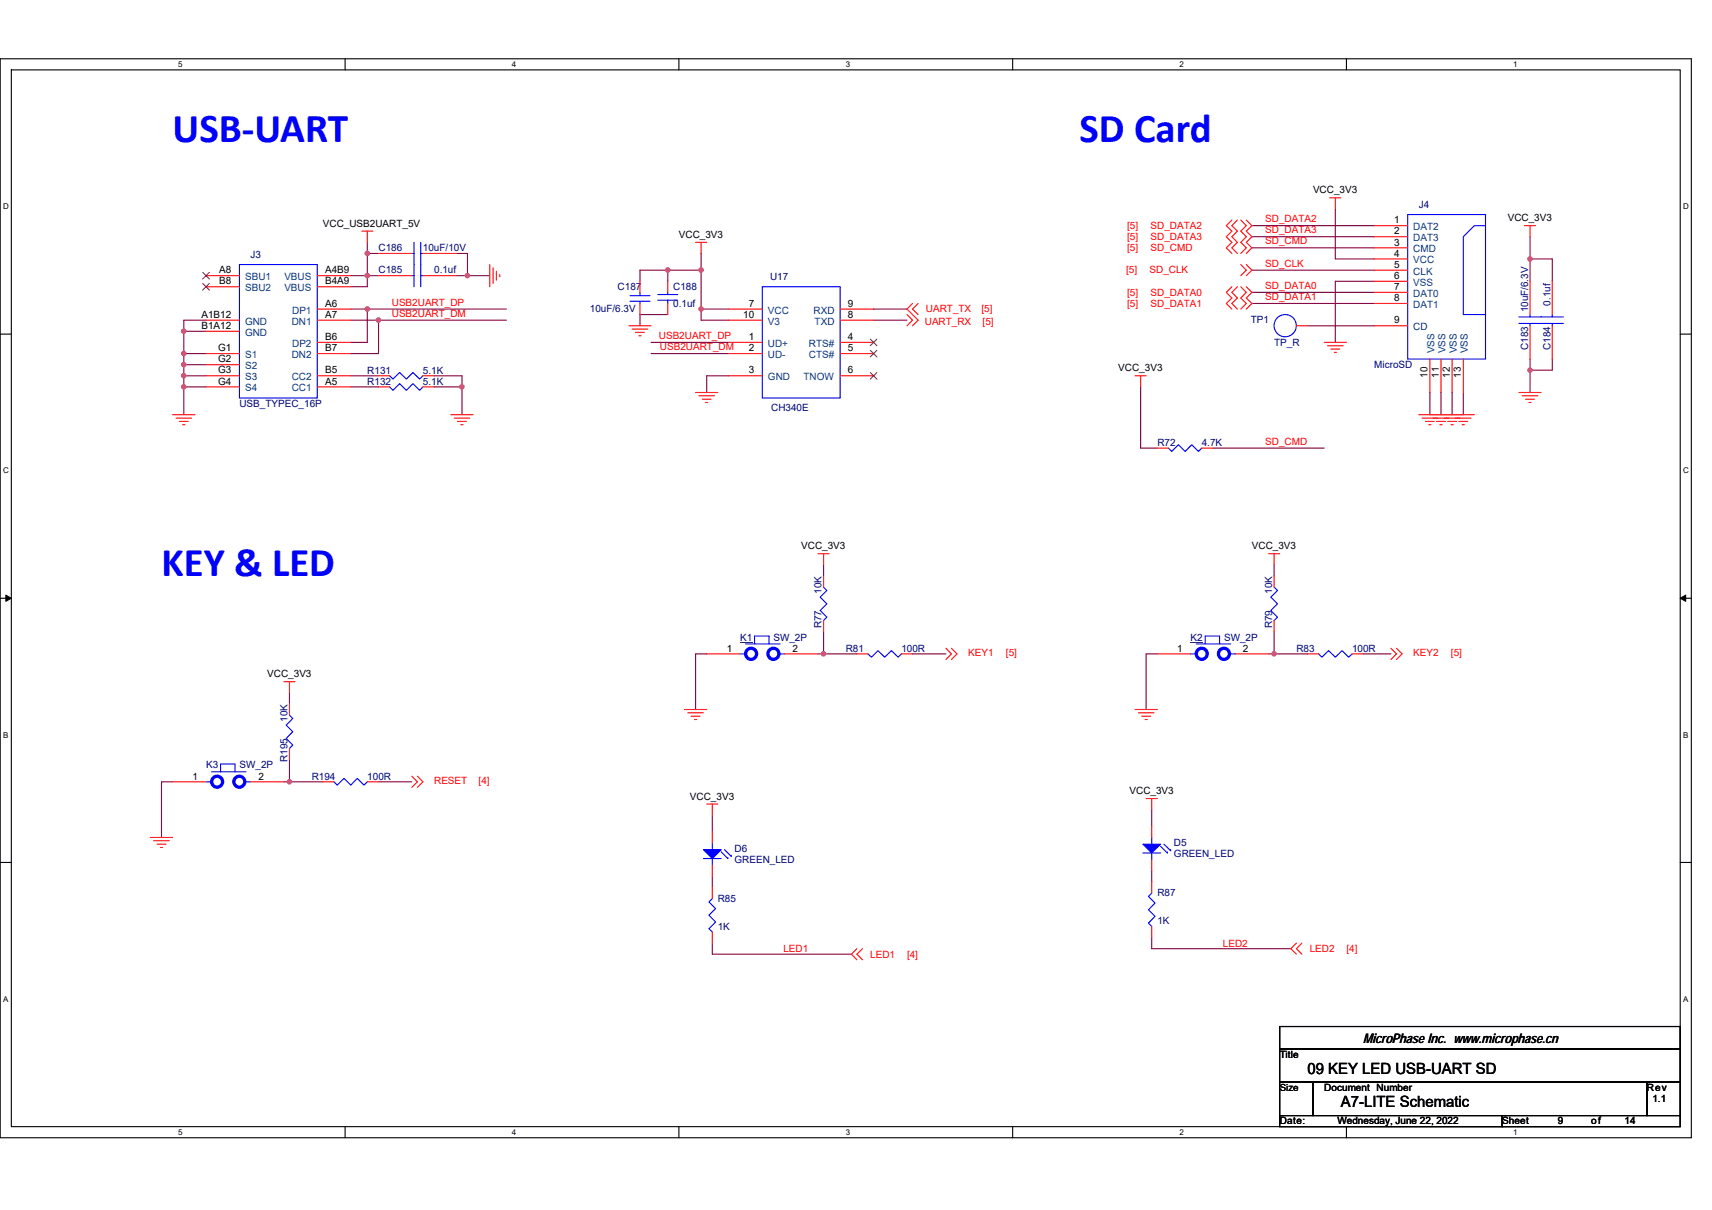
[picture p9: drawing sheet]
<svg xmlns="http://www.w3.org/2000/svg" width="297mm" height="210mm" viewBox="0 0 297 210" stroke-linecap="round" stroke-linejoin="round" font-family="sans-serif">
<path d="M0 10.2h293.5v187.2h-293.5zM2 12.1h289.5v183.4h-289.5z" fill="none" stroke="#000" stroke-width=".19"/>
<g fill="#fff">
<path d="M30.9 10.4h.8v1.6h-.8z"/>
<path d="M30.9 195.7h.8v1.6h-.8z"/>
</g>
<path d="M59.9 10.2v1.9M59.9 195.5v1.9" fill="none" stroke="#000" stroke-width=".19"/>
<g fill="#fff">
<path d="M88.8 10.4h.8v1.6h-.8z"/>
<path d="M88.8 195.7h.8v1.6h-.8z"/>
</g>
<path d="M117.8 10.2v1.9M117.8 195.5v1.9" fill="none" stroke="#000" stroke-width=".19"/>
<g fill="#fff">
<path d="M146.7 10.4h.8v1.6h-.8z"/>
<path d="M146.7 195.7h.8v1.6h-.8z"/>
</g>
<path d="M175.7 10.2v1.9M175.7 195.5v1.9" fill="none" stroke="#000" stroke-width=".19"/>
<g fill="#fff">
<path d="M204.7 10.4h.7v1.6h-.7z"/>
<path d="M204.7 195.7h.7v1.6h-.7z"/>
</g>
<path d="M233.6 10.2v1.9M233.6 195.5v1.9" fill="none" stroke="#000" stroke-width=".19"/>
<g fill="#fff">
<path d="M262.6 10.4h.7v1.6h-.7z"/>
<path d="M262.6 195.7h.7v1.6h-.7z"/>
<path d="M.5 35.1h1v1.5h-1z"/>
<path d="M292 35.1h1v1.5h-1z"/>
<path d="M.5 80.9h1v1.5h-1z"/>
<path d="M292 80.9h1v1.5h-1z"/>
</g>
<path d="M0 58h2M291.5 58h2" fill="none" stroke="#000" stroke-width=".19"/>
<g fill="#fff">
<path d="M.5 126.7h.9v1.6h-.9z"/>
<path d="M292 126.7h.9v1.6h-.9z"/>
</g>
<path d="M0 103.8h2M291.5 103.8h2" fill="none" stroke="#000" stroke-width=".19"/>
<path d="M1 103.3l1 .5-1 .6zM291.5 103.8l1-.5v1.1z" fill="#000" stroke="#000" stroke-width=".17"/>
<g fill="#fff">
<path d="M.5 172.6h.9v1.5h-.9z"/>
<path d="M292 172.6h.9v1.5h-.9z"/>
</g>
<path d="M0 149.7h2M291.5 149.7h2M222 178.1h69.5v3.9h-69.5zM222 182h69.5v5.8h-69.5zM222 187.8h5.8v5.8h-5.8zM222 193.6h38.6v1.9h-38.6zM227.8 187.8h57.9v5.8h-57.9zM260.6 193.6h30.9v1.9h-30.9zM285.7 187.8h5.8v5.8h-5.8z" fill="none" stroke="#000" stroke-width=".19"/>
<g fill="none" stroke="#800040" stroke-width=".19">
<path d="M217.2 39.2h21.2M231.7 36.3v8.6h6.7M31.9 57.5h3.8M31.9 57.5v3.9M35.7 55.6h-3.8v1.9M60.9 53.6h2.8M60.9 55.6h4.8M60.9 47.8h4.8M63.7 53.6h24.2M63.7 44v5.8h-2.8M63.7 53.6v5.8h-2.8M63.7 44h2"/>
<path d="M63.7 42.1v1.9M65.7 55.6v5.8h-4.8M65.7 55.6h22.2M79.2 44h1.9v3.8M79.2 47.8h1.9M81.1 47.8h3.9M113 59.4h13.5M115.9 46.9h-4.9v1.9M115.9 46.9v1.9M115.9 54.6h-4.9v1.9M115.9 46.9h5.7M121.6 53.6h4.9"/>
<path d="M121.6 44v2.9M121.6 53.6v2h4.9M121.6 46.9v6.7M151.6 53.6h5.8M151.6 55.6h5.8M217.2 41.1h21.2M217.2 43h21.2M217.2 50.7h21.2M217.2 52.7h21.2M217.2 46.9h21.2M226.9 56.5h11.5M238.4 48.8h-6.7v10.6"/>
<path d="M265.5 44.9h3.8v3.9M265.5 41.1v3.8M265.5 44.9v3.9M31.9 61.4h3.8M31.9 63.3h3.8M31.9 65.2h3.8M31.9 67.1h3.8M31.9 61.4v1.9M31.9 63.3v1.9M31.9 65.2v1.9M31.9 67.1v4.9M60.9 65.2h4.8"/>
<path d="M60.9 67.1h4.8M75.3 65.2h4.9v1.9M75.3 67.1h4.9M80.2 67.1v4.9M113 61.4h13.5M126.5 65.2h-3.9v2.9M197.9 67.1v10.7h2.9M210.5 77.8h19.3M248.1 68.1v3.9M250 68.1v3.9M251.9 68.1v3.9M253.9 68.1v3.9"/>
<path d="M265.5 64.2v3.9M265.5 62.3v1.9M269.3 62.3v1.9h-3.8M142.9 98v2M221.1 98v2M122.6 113.5h-1.9v9.6M142.9 113.5h5.8M142.9 109.6v3.9h-1M158.3 113.5h5.8M200.8 113.5h-1.9v9.6M220.1 113.5h1M221.1 109.6v3.9"/>
<path d="M221.1 113.5h5.8M236.5 113.5h4.8M29.9 135.7h-1.9v9.6M49.3 135.7h.9M50.2 120.2v2M50.2 131.8v3.9M50.2 135.7h5.8M65.7 135.7h5.8M123.6 141.5v2.9M123.6 152.1v1.9M199.8 140.5v2.9M199.8 151.1v2"/>
<path d="M123.6 163.7v1.9h24.1M199.8 162.7v1.9h24.2"/>
</g>
<g fill="#f0f" stroke="#f0f" stroke-width=".19">
<circle cx="221" cy="113.5" r=".38"/>
<circle cx="142.9" cy="113.5" r=".38"/>
<circle cx="265.5" cy="64.2" r=".38"/>
<circle cx="265.5" cy="44.9" r=".38"/>
<circle cx="63.7" cy="44" r=".38"/>
<circle cx="81.1" cy="47.8" r=".38"/>
<circle cx="63.7" cy="47.8" r=".38"/>
<circle cx="31.9" cy="61.3" r=".38"/>
<circle cx="31.9" cy="57.5" r=".38"/>
<circle cx="80.1" cy="67.1" r=".38"/>
<circle cx="63.7" cy="53.6" r=".38"/>
<circle cx="65.7" cy="55.5" r=".38"/>
<circle cx="31.9" cy="65.2" r=".38"/>
<circle cx="31.9" cy="63.3" r=".38"/>
<circle cx="31.9" cy="67.1" r=".38"/>
<circle cx="115.8" cy="46.9" r=".38"/>
<circle cx="121.6" cy="53.6" r=".38"/>
<circle cx="121.6" cy="46.9" r=".38"/>
<circle cx="50.2" cy="135.7" r=".38"/>
</g>
<g fill="none" stroke="#f00" stroke-width=".19">
<path d="M213.7 38.2l-.9 1 .9 .9-.9 1 .9 1-.9 .9 .9 1M214.7 38.2l-1 1 1 .9-1 1 1 1-1 .9 1 1M215.3 38.2l.9 1-.9 .9 .9 1-.9 1 .9 .9-.9 1M216.2 38.2l1 1-1 .9 1 1-1 1 1 .9-1 1M230.7 34.3h1.9M231.7 34.3v2M238.4 39.2h5.8M264.5 39.2h1.9M265.5 39.2v1.9M35.7 55.6h5.8M35.7 47.8h5.8M35.7 57.5h5.8"/>
<path d="M35.7 49.8h5.8M55.1 47.8h5.8M55.1 53.6h5.8M55.1 55.6h5.8M55.1 49.8h5.8M55.1 59.4h5.8M62.8 40.1h1.9M63.7 40.1v2M65.7 47.8h5.8M65.7 44h5.8M73.4 47.8h5.8M73.4 44h5.8"/>
<path d="M85 45.9v3.9M85.6 46.5v2.7M86.1 47.1v1.5M86.7 47.6v.4M109.1 56.5h3.9M109.7 57.1h2.7M110.3 57.7h1.5M110.8 58.3h.4M111 52.7v1.9M111 48.8v1.9M115.9 48.8v1.9M115.9 52.7v1.9"/>
<path d="M120.7 42.1h1.9M121.6 42.1v1.9M126.5 55.6h5.8M126.5 59.4h5.8M126.5 53.6h5.8M145.8 55.6h5.8M145.8 53.6h5.8M145.8 59.4h5.8M157.4 54.6l.9 1-.9 .9M158.3 52.7l-.9 .9 1.9 2-1 .9M159.3 52.7l-1 .9 1 1M213.7 49.8l-.9 .9 .9 1-.9 1 .9 .9"/>
<path d="M214.7 49.8l-1 .9 1 1-1 1 1 .9M215.3 45.9l.9 1-.9 .9M215.3 49.8l.9 .9-.9 1 .9 1-.9 .9M216.2 45.9l1 1-1 .9M216.2 49.8l1 .9-1 1 1 1-1 .9M224.9 56.5h2M229.8 59.4h3.8M238.4 41.1h5.8M238.4 43h5.8M238.4 44.9h5.8M238.4 46.9h5.8M238.4 48.8h5.8"/>
<path d="M238.4 50.7h5.8M238.4 52.7h5.8M238.4 56.5h5.8M265.5 56.5v5.8M265.5 48.8v5.8M269.3 56.5v5.8M269.3 48.8v5.8M29.9 72h3.9M30.5 72.6h2.7M31.1 73.1h1.6M31.7 73.7h.4M35.7 61.4h5.8"/>
<path d="M35.7 63.3h5.8M35.7 65.2h5.8M35.7 67.1h5.8M55.1 67.1h5.8M55.1 65.2h5.8M55.1 61.4h5.8M65.7 65.2h1.9M65.7 67.1h1.9M73.4 65.2h1.9M73.4 67.1h1.9M78.2 72h3.9M78.8 72.6h2.7"/>
<path d="M79.4 73.1h1.5M79.9 73.7h.4M120.7 68.1h3.8M121.3 68.7h2.7M121.9 69.3h1.5M122.4 69.8h.4M126.5 65.2h5.8M126.5 61.4h5.8M145.8 61.4h5.8M145.8 65.2h5.8M196.9 65.2h2M197.9 65.2v1.9"/>
<path d="M200.8 77.8h1.9M208.5 77.8h2M230.3 60h2.7M230.9 60.6h1.5M231.5 61.2h.4M246.2 72h7.7M246.7 72.6h2.7M247.3 73.1h1.6M247.9 73.7h.4M248.1 62.3v5.8M248.1 72h7.7M248.7 72.6h2.7"/>
<path d="M249.3 73.1h1.5M249.8 73.7h.4M250 62.3v5.8M250.6 72.6h2.7M251.2 73.1h1.5M251.8 73.7h.4M251.9 62.3v5.8M252.5 72.6h2.7M253.1 73.1h1.6M253.7 73.7h.4M253.9 62.3v5.8M263.5 68.1h3.9"/>
<path d="M264.1 68.7h2.7M264.7 69.3h1.5M265.3 69.8h.4M141.9 96.1h1.9M142.9 96.1v1.9M142.9 100v1.9M220.1 96.1h1.9M221.1 96.1v1.9M221.1 100v1.9M49.3 118.3h1.9M50.2 118.3v1.9M122.6 113.5h5.8"/>
<path d="M136.1 113.5h5.8M142.9 107.7v1.9M148.7 113.5h1.9M156.4 113.5h1.9M164.1 112.5l1 1-1 .9M165.1 112.5l.9 1-.9 .9M200.8 113.5h5.8M214.3 113.5h5.8M221.1 107.7v1.9M226.9 113.5h1.9M234.6 113.5h1.9M241.3 112.5l1 1-1 .9"/>
<path d="M242.3 112.5l1 1-1 .9M29.9 135.7h5.8M43.5 135.7h5.8M50.2 122.2v1.9M50.2 129.9v1.9M56 135.7h2M63.7 135.7h2M71.5 134.7l.9 1-.9 .9M72.4 134.7l1 1-1 .9M118.8 123.1h3.8M119.3 123.7h2.7M119.9 124.3h1.6"/>
<path d="M120.5 124.9h.4M122.6 139.5h1.9M123.6 139.5v2M196.9 123.1h3.9M197.5 123.7h2.7M198.1 124.3h1.5M198.7 124.9h.4M198.9 138.6h1.9M199.8 138.6v1.9M26.1 145.3h3.8M26.7 145.9h2.7M27.3 146.5h1.5"/>
<path d="M27.8 147.1h.4M123.6 150.2v1.9M123.6 144.4v1.9M123.6 154v1.9M199.8 153.1v1.9M199.8 149.2v1.9M199.8 143.4v1.9M123.6 161.7v2M148.7 164.6l-1 1 1 1M149.6 164.6l-.9 1 .9 1M199.8 160.8v1.9M224.9 163.7l-.9 .9 .9 1"/>
<path d="M225.9 163.7l-1 .9 1 1"/>
</g>
<g fill="none" stroke="#00f" stroke-width=".19">
<path d="M244.2 37.2h13.5v25.1h-13.5zM257.7 39.2h-1.9l-1.9 1.9v13.5h3.8M41.5 45.9h13.6v23.2h-13.6zM71.5 47.8h.3M71.5 44h.3M71.8 42.1v7.7M73 42.1v7.7M73 47.8h.4M73 44h.4M109.3 51.3h3.5M109.3 52.3h3.5M111 52.3v.4"/>
<path d="M111 50.7v.6M114.1 52.1h3.5M114.1 51.1h3.5M115.9 50.7v.4M115.9 52.1v.6M132.3 49.8h13.5v19.3h-13.5zM263.5 56.1h7.7M263.5 55h7.7M265.5 56.1v.4M265.5 54.6v.4M269.3 56.1v.4M269.3 54.6v.4"/>
<path d="M67.6 65.2l.6 .6 1.1-1.2 1.2 1.2 1.1-1.2 1.2 1.2 .6-.6M67.6 67.1l.6 .6 1.1-1.1 1.2 1.1 1.1-1.1 1.2 1.1 .6-.6M202.7 77.8l.6 .5 1.2-1.1 1.1 1.1 1.2-1.1 1.1 1.1 .6-.5M128.4 113.5h1M129.4 111.7h6M130.9 111.7v-1.3h2.5v1.3M135.2 113.5h.9M142.9 101.9l.6 .6-1.2 1.1 1.2 1.2-1.2 1.1 1.2 1.2-.6 .6M150.6 113.5l.6 .5 1.1-1.1 1.2 1.1 1.2-1.1 1.1 1.1 .6-.5M206.6 113.5h1M207.6 111.7h5.9M209.1 111.7v-1.3h2.5v1.3"/>
<path d="M213.3 113.5h1M221.1 101.9l.6 .6-1.2 1.1 1.2 1.2-1.2 1.1 1.2 1.2-.6 .6M228.8 113.5l.6 .5 1.1-1.1 1.2 1.1 1.2-1.1 1.1 1.1 .6-.5M35.7 135.7h1M36.7 133.9h6M38.3 133.9v-1.3h2.5v1.3M42.5 135.7h1M50.2 124.1l.6 .6-1.1 1.1 1.1 1.2-1.1 1.1 1.1 1.2-.6 .6M58 135.7l.5 .5 1.2-1.1 1.2 1.1 1.1-1.1 1.2 1.1 .5-.5M122 149h3.1M123.6 146.3v1.1M123.6 149v1.2"/>
<path d="M123.6 155.9l-.6 .6 1.2 1.2-1.2 1.1 1.2 1.2-1.2 1.2 .6 .5M125.1 147.8l1.2 1.2v-.2M125.7 147.4l1.2 1.2v-.2M198.3 148h3.1M199.8 155l-.5 .6 1.1 1.1-1.1 1.2 1.1 1.1-1.1 1.2 .5 .6M199.8 145.3v1.2M199.8 148v1.2M201.4 146.9l1.1 1.1v-.2M201.9 146.5l1.2 1.1v-.2"/>
<circle cx="223" cy="56.5" r="1.93"/>
</g>
<path d="M35.2 47.3l1.1 1.1M35.2 49.2l1.1 1.2M36.3 47.3l-1.1 1.1M36.3 49.2l-1.1 1.2M151 58.8l1.2 1.2M152.1 58.8l-1.1 1.2M151 60.8l1.2 1.2M151 64.6l1.2 1.2M152.1 60.8l-1.1 1.2M152.1 64.6l-1.1 1.2" fill="none" stroke="#804000" stroke-width=".17"/>
<g fill="#00f" stroke="#00f" stroke-width=".19">
<path d="M122 147.4h3.1l-1.5 1.6z" fill-rule="evenodd"/>
<path d="M198.3 146.5h3.1l-1.6 1.5z" fill-rule="evenodd"/>
</g>
<g fill="none" stroke="#00f" stroke-width=".57">
<circle cx="130.3" cy="113.5" r=".96"/>
<circle cx="134.2" cy="113.5" r=".96"/>
<circle cx="208.5" cy="113.5" r=".96"/>
<circle cx="212.4" cy="113.5" r=".96"/>
<circle cx="37.7" cy="135.7" r=".95"/>
<circle cx="41.5" cy="135.7" r=".95"/>
</g>
<path d="M128.4 111.4h2.2M206.6 111.4h2.1" fill="none" stroke="#000080" stroke-width=".17"/>
<g font-size="7.1" fill="#00f">
<text x="29.9" y="24.7">USB‐UART</text>
<text x="187.3" y="24.7">SD Card</text>
<text x="28" y="99.9">KEY &amp; LED</text>
</g>
<g font-size="2.7">
<text x="226.9" y="186.3">09 KEY LED USB-UART SD</text>
<text x="232.6" y="192.1">A7-LITE Schematic</text>
</g>
<text font-size="2.3" x="236.5" y="181.1">MicroPhase Inc. www.microphase.cn</text>
<g font-size="1.7">
<text x="227.8" y="33.5">VCC_3V3</text>
<text x="56" y="39.3">VCC_USB2UART_5V</text>
<text x="117.8" y="41.3">VCC_3V3</text>
<text x="241.9" y="38.8">1</text>
<text x="241.9" y="40.7">2</text>
<text x="261.6" y="38.4">VCC_3V3</text>
<text x="38.1" y="47.4">A8</text>
<text x="56.4" y="47.4">A4B9</text>
<text x="241.9" y="42.6">3</text>
<text x="241.9" y="44.5">4</text>
<text x="241.9" y="46.5">5</text>
<text x="38.1" y="49.4">B8</text>
<text x="56.4" y="53.2">A6</text>
<text x="56.4" y="49.4">B4A9</text>
<text x="129.9" y="53.2">7</text>
<text x="147.1" y="53.2">9</text>
<text x="241.9" y="48.4">6</text>
<text x="241.9" y="50.3">7</text>
<text x="241.9" y="52.3">8</text>
<text x="34.9" y="55.2">A1B12</text>
<text x="34.9" y="57.1">B1A12</text>
<text x="56.4" y="59">B6</text>
<text x="56.4" y="55.2">A7</text>
<text x="129" y="55.2">10</text>
<text x="129.9" y="59">1</text>
<text x="147.1" y="55.2">8</text>
<text x="147.1" y="59">4</text>
<text x="241.9" y="56.1">9</text>
<text x="37.9" y="61">G1</text>
<text x="37.9" y="62.9">G2</text>
<text x="37.9" y="64.8">G3</text>
<text x="56.4" y="64.8">B5</text>
<text x="56.4" y="61">B7</text>
<text x="129.9" y="64.8">3</text>
<text x="129.9" y="61">2</text>
<text x="147.1" y="64.8">6</text>
<text x="147.1" y="61">5</text>
<text x="194" y="64.5">VCC_3V3</text>
<text x="247.7" y="65.6" transform="rotate(-90 247.7 65.6)">10</text>
<text x="249.6" y="65.6" transform="rotate(-90 249.6 65.6)">11</text>
<text x="251.5" y="65.6" transform="rotate(-90 251.5 65.6)">12</text>
<text x="253.5" y="65.6" transform="rotate(-90 253.5 65.6)">13</text>
<text x="37.9" y="66.7">G4</text>
<text x="56.4" y="66.7">A5</text>
<text x="139" y="95.3">VCC_3V3</text>
<text x="217.2" y="95.3">VCC_3V3</text>
<text x="126.1" y="113.1">1</text>
<text x="137.5" y="113.1">2</text>
<text x="204.3" y="113.1">1</text>
<text x="215.7" y="113.1">2</text>
<text x="46.4" y="117.5">VCC_3V3</text>
<text x="33.4" y="135.3">1</text>
<text x="44.8" y="135.3">2</text>
<text x="196" y="137.8">VCC_3V3</text>
<text x="119.7" y="138.8">VCC_3V3</text>
<text x="222" y="183.6">Title</text>
<text x="222" y="189.3">Size</text>
<text x="229.8" y="189.3">Document Number</text>
<text x="285.7" y="189.3">Rev</text>
<text x="286.7" y="191.3">1.1</text>
<text x="222" y="195.1">Date:</text>
<text x="232.1" y="195.1">Wednesday, June 22, 2022</text>
<text x="260.6" y="195.1">Sheet</text>
<text x="270.3" y="195.1">9</text>
<text x="276.1" y="195.1">of</text>
<text x="281.9" y="195.1">14</text>
</g>
<g font-size="1.7" fill="#f00">
<text x="195.6" y="39.7">[5]</text>
<text x="195.6" y="41.7">[5]</text>
<text x="199.6" y="39.7">SD_DATA2</text>
<text x="199.6" y="41.7">SD_DATA3</text>
<text x="219.5" y="40.5">SD_DATA3</text>
<text x="219.5" y="38.6">SD_DATA2</text>
<text x="195.4" y="47.5">[5]</text>
<text x="195.6" y="43.6">[5]</text>
<text x="199.5" y="47.5">SD_CLK</text>
<text x="199.6" y="43.6">SD_CMD</text>
<text x="219.5" y="42.4">SD_CMD</text>
<text x="219.5" y="46.3">SD_CLK</text>
<text x="68" y="53">USB2UART_DP</text>
<text x="195.6" y="53.3">[5]</text>
<text x="195.6" y="51.3">[5]</text>
<text x="199.6" y="53.3">SD_DATA1</text>
<text x="199.6" y="51.3">SD_DATA0</text>
<text x="219.5" y="50.1">SD_DATA0</text>
<text x="219.5" y="52.1">SD_DATA1</text>
<text x="68" y="55">USB2UART_DM</text>
<text x="114.3" y="58.8">USB2UART_DP</text>
<text x="160.5" y="56.3">UART_RX</text>
<text x="160.7" y="54.2">UART_TX</text>
<text x="170.3" y="54.2">[5]</text>
<text x="170.5" y="56.3">[5]</text>
<text x="114.5" y="60.8">USB2UART_DM</text>
<text x="219.5" y="77.2">SD_CMD</text>
<text x="168" y="113.9">KEY1</text>
<text x="174.5" y="113.9">[5]</text>
<text x="245.2" y="113.9">KEY2</text>
<text x="251.8" y="113.9">[5]</text>
<text x="75.3" y="136.1">RESET</text>
<text x="83" y="136.1">[4]</text>
<text x="135.9" y="165.2">LED1</text>
<text x="151" y="166.2">LED1</text>
<text x="157.4" y="166.2">[4]</text>
<text x="212.2" y="164.3">LED2</text>
<text x="227.2" y="165.2">LED2</text>
<text x="233.6" y="165.2">[4]</text>
</g>
<g font-size="1.7" fill="#004080">
<text x="245.2" y="39.9">DAT2</text>
<text x="245.2" y="41.9">DAT3</text>
<text x="245.2" y="43.8">CMD</text>
<text x="245.2" y="45.7">VCC</text>
<text x="245.2" y="47.7">CLK</text>
<text x="42.5" y="48.6">SBU1</text>
<text x="42.5" y="50.5">SBU2</text>
<text x="49.3" y="48.6">VBUS</text>
<text x="49.3" y="50.5">VBUS</text>
<text x="245.2" y="49.6">VSS</text>
<text x="245.2" y="51.5">DAT0</text>
<text x="245.2" y="53.4">DAT1</text>
<text x="42.5" y="56.3">GND</text>
<text x="42.5" y="58.3">GND</text>
<text x="50.6" y="56.3">DN1</text>
<text x="50.7" y="54.4">DP1</text>
<text x="133.2" y="56.3">V3</text>
<text x="133.2" y="54.4">VCC</text>
<text x="141.2" y="54.4">RXD</text>
<text x="141.3" y="56.3">TXD</text>
<text x="245.2" y="57.3">CD</text>
<text x="42.5" y="62.1">S1</text>
<text x="42.5" y="64.1">S2</text>
<text x="42.5" y="66">S3</text>
<text x="50.6" y="66">CC2</text>
<text x="50.6" y="62.1">DN2</text>
<text x="50.7" y="60.2">DP2</text>
<text x="133.2" y="66">GND</text>
<text x="133.2" y="60.2">UD+</text>
<text x="133.2" y="62.1">UD-</text>
<text x="139.4" y="66">TNOW</text>
<text x="140.4" y="62.1">CTS#</text>
<text x="140.4" y="60.2">RTS#</text>
<text x="248.9" y="61.3" transform="rotate(-90 248.9 61.3)">VSS</text>
<text x="250.8" y="61.3" transform="rotate(-90 250.8 61.3)">VSS</text>
<text x="252.7" y="61.3" transform="rotate(-90 252.7 61.3)">VSS</text>
<text x="254.7" y="61.3" transform="rotate(-90 254.7 61.3)">VSS</text>
<text x="42.5" y="67.9">S4</text>
<text x="50.6" y="67.9">CC1</text>
</g>
<g font-size="1.7" fill="#000080">
<text x="246.2" y="36.1">J4</text>
<text x="43.5" y="44.7">J3</text>
<text x="65.7" y="47.5">C185</text>
<text x="65.7" y="43.6">C186</text>
<text x="73.4" y="43.6">10uF/10V</text>
<text x="75.3" y="47.5">0.1uf</text>
<text x="107.2" y="50.4">C187</text>
<text x="116.8" y="50.4">C188</text>
<text x="116.8" y="53.3">0.1uf</text>
<text x="133.6" y="48.6">U17</text>
<text x="269" y="53" transform="rotate(-90 269 53)">0.1uf</text>
<text x="102.3" y="54.2">10uF/6.3V</text>
<text x="217" y="56.1">TP1</text>
<text x="265.2" y="54.2" transform="rotate(-90 265.2 54.2)">10uF/6.3V</text>
<text x="63.7" y="64.8">R131</text>
<text x="73.4" y="64.8">5.1K</text>
<text x="221.1" y="60">TP_R</text>
<text x="238.4" y="63.9">MicroSD</text>
<text x="265.2" y="60.8" transform="rotate(-90 265.2 60.8)">C183</text>
<text x="269" y="60.8" transform="rotate(-90 269 60.8)">C184</text>
<text x="41.5" y="70.6">USB_TYPEC_16P</text>
<text x="63.7" y="66.8">R132</text>
<text x="73.4" y="66.8">5.1K</text>
<text x="133.8" y="71.4">CH340E</text>
<text x="200.8" y="77.4">R72</text>
<text x="208.5" y="77.4">4.7K</text>
<text x="142.6" y="103.1" transform="rotate(-90 142.6 103.1)">10K</text>
<text x="220.7" y="103.1" transform="rotate(-90 220.7 103.1)">10K</text>
<text x="128.4" y="111.2">K1</text>
<text x="134.2" y="111.2">SW_2P</text>
<text x="142.6" y="109" transform="rotate(-90 142.6 109)">R77</text>
<text x="146.7" y="113.1">R81</text>
<text x="156.4" y="113.1">100R</text>
<text x="206.6" y="111.2">K2</text>
<text x="212.4" y="111.2">SW_2P</text>
<text x="220.7" y="109" transform="rotate(-90 220.7 109)">R79</text>
<text x="224.9" y="113.1">R83</text>
<text x="234.6" y="113.1">100R</text>
<text x="49.9" y="125.2" transform="rotate(-90 49.9 125.2)">10K</text>
<text x="35.7" y="133.3">K3</text>
<text x="41.5" y="133.3">SW_2P</text>
<text x="49.9" y="132.2" transform="rotate(-90 49.9 132.2)">R195</text>
<text x="54.1" y="135.3">R194</text>
<text x="63.7" y="135.3">100R</text>
<text x="127.4" y="147.8">D6</text>
<text x="127.4" y="149.8">GREEN_LED</text>
<text x="203.7" y="146.9">D5</text>
<text x="203.7" y="148.8">GREEN_LED</text>
<text x="200.8" y="155.6">R87</text>
<text x="124.5" y="156.5">R85</text>
<text x="124.5" y="161.4">1K</text>
<text x="200.8" y="160.4">1K</text>
</g>
<g font-size="1.4">
<text x="30.9" y="11.7">5</text>
<text x="88.8" y="11.7">4</text>
<text x="146.7" y="11.7">3</text>
<text x="204.7" y="11.7">2</text>
<text x="262.6" y="11.7">1</text>
<text x=".5" y="36.3">D</text>
<text x="292" y="36.3">D</text>
<text x=".5" y="82.1">C</text>
<text x="292" y="82.1">C</text>
<text x=".5" y="128">B</text>
<text x="292" y="128">B</text>
<text x=".5" y="173.8">A</text>
<text x="292" y="173.8">A</text>
<text x="30.9" y="197">5</text>
<text x="88.8" y="197">4</text>
<text x="146.7" y="197">3</text>
<text x="204.7" y="197">2</text>
<text x="262.6" y="197">1</text>
</g>
</svg>
